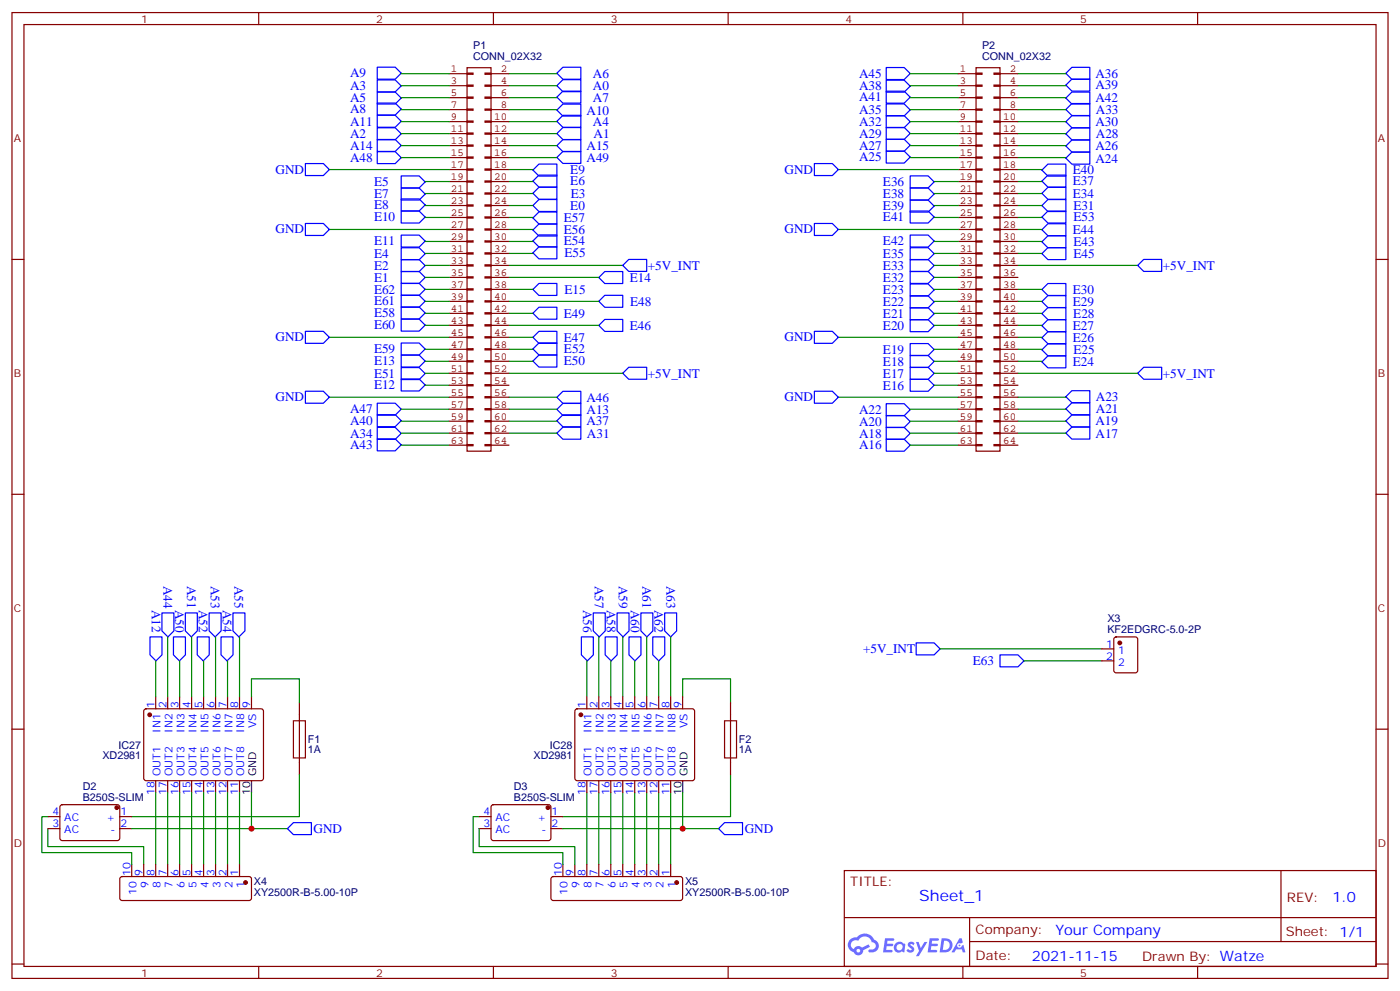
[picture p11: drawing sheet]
<svg xmlns="http://www.w3.org/2000/svg" width="412mm" height="292mm" viewBox="0 0 412 292" stroke-linecap="round" stroke-linejoin="round" font-family="sans-serif">
<g fill="none" stroke="#870000" stroke-width=".35">
<path d="M3.5 3.7h405.4v284.3h-405.4zM7.1 7.2h398.2v277.3h-398.2zM76.2 3.7v3.5M145.3 3.7v3.5M214.5 3.7v3.5M283.6 3.7v3.5M352.8 3.7v3.5M3.5 76.4h3.6M405.3 76.4h3.6M3.5 145.5h3.6M405.3 145.5h3.6M3.5 214.7h3.6"/>
<path d="M405.3 214.7h3.6M248.7 256.3h156.6v28.2h-156.6zM377.3 256.3v20.9M248.7 270.1h156.5M285.6 277.2h119.6M285.6 270.1v14.2M3.5 283.8h3.6M76.2 284.5v3.5M145.3 284.5v3.5M214.5 284.5v3.5M283.6 284.5v3.5M352.8 284.5v3.5"/>
<path d="M405.3 283.8h3.6"/>
</g>
<g fill="#5487ff">
<path d="M267.7 277.5a1.22 1.22 0 0 1 1.7 .2l-.4 .6a.47 .47 0 0 0-.3-.4 .47 .47 0 0 0-.5 .2l.1 .2a1.14 1.14 0 0 1 .8 1.8 1.14 1.14 0 0 1-1.9 0l-.2-.2 .5-.6 .7 .5a.29 .29 0 0 0 .3-.3 .29 .29 0 0 0-.2-.3 1.04 1.04 0 0 1-.6-1.7z"/>
<path d="M260.7 276.2h2.4l.3 .2-.2 .5-1.8 .1-.1 .8h1.5l.3 .4-.3 .4h-1.6l-.2 1.1h1.7l.2 .3-.2 .3-2.6 .1z"/>
<path d="M273.8 276.2h2.4l.3 .2-.1 .5-1.8 .1-.2 .8h1.6l.3 .4-.4 .4-1.6-.1-.1 1.1 1.7 .1 .2 .3-.2 .3-2.6 .1z"/>
<path d="M282.6 276.2h.7l.3 1.3-.6 .3a.69 .69 0 0 0-1 .3 .69 .69 0 0 0 .4 .9 .69 .69 0 0 0 .9-.6l.5-.2 .6 2.2h-.8l-.2-.9h-1.8l-.5 .9h-.8z"/>
<path d="M269.8 277.3h.8l.6 1.8 1.1-1.8h.9l-2.6 4.2h-.8l.9-1.5z"/>
<path d="M277.4 276.2l-.6 4.2h1.3a2.11 2.11 0 0 0 2.5-2.1 2.11 2.11 0 0 0-2.5-2.1zM278.1 277a1.39 1.39 0 0 1 1.7 1.4 1.39 1.39 0 0 1-1.8 1.2h-.3z"/>
<path d="M263.7 277.8a1.54 1.54 0 0 0-.1 2.2 1.54 1.54 0 0 0 2.2 .1l.6 .3 .3-2.3-.2-.3h-.4a1.49 1.49 0 0 0-2.4 0zM264 278.8a.94 .94 0 0 1 1.8 0 .94 .94 0 0 1-1.8 0z"/>
<path d="M250.4 276.6a2.18 2.18 0 0 0 1.1 3.7 1.44 1.44 0 0 0 1.6 .9 1.44 1.44 0 0 0 1.2-1.4l2-1.1-.5-.7-1.9 1a1.47 1.47 0 0 0-2.4 .4 1.39 1.39 0 0 1-.7-1.9 1.39 1.39 0 0 1 2-.5 2.12 2.12 0 0 1 2.2-1.3 2.12 2.12 0 0 1 1.9 1.7 1.14 1.14 0 0 1 1.1 1.4 1.14 1.14 0 0 1-1.7 .7 .43 .43 0 0 0-.5 .4 .43 .43 0 0 0 .4 .5 1.98 1.98 0 0 0 2.5-1.2 1.98 1.98 0 0 0-1.2-2.6 3.1 3.1 0 0 0-5.3-.6l-.9 .1zM252.3 279.9a.55 .55 0 0 1 1.1 0 .55 .55 0 0 1-1.1 0z"/>
<circle cx="282.6" cy="278.3" r=".26"/>
</g>
<g fill="none" stroke="#850000" stroke-width=".35">
<path d="M137.6 19.9h7v112.9h-7zM287.5 19.9h7.1v112.9h-7.1zM132.3 21.7h5.3M132.3 25.2h5.3M132.3 28.8h5.3M132.3 32.3h5.3M132.3 35.8h5.3M132.3 39.3h5.3M137.6 39.2h1.7v.3h-1.7zM137.6 35.6h1.7v.4h-1.7zM137.6 32.1h1.7v.4h-1.7zM137.6 28.6h1.7v.3h-1.7z"/>
<path d="M137.6 25h1.7v.4h-1.7zM137.6 21.5h1.7v.4h-1.7zM142.9 39.2h1.7v.3h-1.7zM142.9 35.6h1.7v.4h-1.7zM142.9 32.1h1.7v.4h-1.7zM142.9 28.6h1.7v.3h-1.7zM142.9 25h1.7v.4h-1.7zM142.9 21.5h1.7v.4h-1.7zM144.6 21.7h5.3M144.6 25.2h5.3M144.6 28.8h5.3M144.6 32.3h5.3"/>
<path d="M144.6 35.8h5.3M144.6 39.3h5.3M282.2 21.7h5.3M282.2 25.2h5.3M282.2 28.8h5.3M282.2 32.3h5.3M282.2 35.8h5.3M282.2 39.3h5.3M287.5 39.2h1.8v.3h-1.8zM287.5 35.6h1.8v.4h-1.8zM287.5 32.1h1.8v.4h-1.8zM287.5 28.6h1.8v.3h-1.8z"/>
<path d="M287.5 25h1.8v.4h-1.8zM287.5 21.5h1.8v.4h-1.8zM292.8 39.2h1.8v.3h-1.8zM292.8 35.6h1.8v.4h-1.8zM292.8 32.1h1.8v.4h-1.8zM292.8 28.6h1.8v.3h-1.8zM292.8 25h1.8v.4h-1.8zM292.8 21.5h1.8v.4h-1.8zM294.6 21.7h5.3M294.6 25.2h5.3M294.6 28.8h5.3M294.6 32.3h5.3"/>
<path d="M294.6 35.8h5.3M294.6 39.3h5.3M132.3 53.4h5.3M132.3 57h5.3M132.3 42.9h5.3M132.3 46.4h5.3M132.3 49.9h5.3M137.6 56.8h1.7v.4h-1.7zM137.6 53.3h1.7v.3h-1.7zM137.6 49.7h1.7v.4h-1.7zM137.6 46.2h1.7v.4h-1.7zM137.6 42.7h1.7v.3h-1.7z"/>
<path d="M142.9 56.8h1.7v.4h-1.7zM142.9 53.3h1.7v.3h-1.7zM142.9 49.7h1.7v.4h-1.7zM142.9 46.2h1.7v.4h-1.7zM142.9 42.7h1.7v.3h-1.7zM144.6 53.4h5.3M144.6 57h5.3M144.6 42.9h5.3M144.6 46.4h5.3M144.6 49.9h5.3M282.2 53.4h5.3M282.2 57h5.3"/>
<path d="M282.2 42.9h5.3M282.2 46.4h5.3M282.2 49.9h5.3M287.5 56.8h1.8v.4h-1.8zM287.5 53.3h1.8v.3h-1.8zM287.5 49.7h1.8v.4h-1.8zM287.5 46.2h1.8v.4h-1.8zM287.5 42.7h1.8v.3h-1.8zM292.8 56.8h1.8v.4h-1.8zM292.8 53.3h1.8v.3h-1.8zM292.8 49.7h1.8v.4h-1.8zM292.8 46.2h1.8v.4h-1.8z"/>
<path d="M292.8 42.7h1.8v.3h-1.8zM294.6 53.4h5.3M294.6 57h5.3M294.6 42.9h5.3M294.6 46.4h5.3M294.6 49.9h5.3M132.3 71.1h5.3M132.3 74.6h5.3M132.3 60.5h5.3M132.3 78.1h5.3M132.3 64h5.3M132.3 67.6h5.3"/>
<path d="M137.6 78h1.7v.3h-1.7zM137.6 74.4h1.7v.4h-1.7zM137.6 70.9h1.7v.4h-1.7zM137.6 67.4h1.7v.3h-1.7zM137.6 63.9h1.7v.3h-1.7zM137.6 60.3h1.7v.4h-1.7zM142.9 78h1.7v.3h-1.7zM142.9 74.4h1.7v.4h-1.7zM142.9 70.9h1.7v.4h-1.7zM142.9 67.4h1.7v.3h-1.7zM142.9 63.9h1.7v.3h-1.7zM142.9 60.3h1.7v.4h-1.7z"/>
<path d="M144.6 71.1h5.3M144.6 74.6h5.3M144.6 60.5h5.3M144.6 78.1h5.3M144.6 64h5.3M144.6 67.6h5.3M282.2 71.1h5.3M282.2 74.6h5.3M282.2 60.5h5.3M282.2 78.1h5.3M282.2 64h5.3M282.2 67.6h5.3"/>
<path d="M287.5 78h1.8v.3h-1.8zM287.5 74.4h1.8v.4h-1.8zM287.5 70.9h1.8v.4h-1.8zM287.5 67.4h1.8v.3h-1.8zM287.5 63.9h1.8v.3h-1.8zM287.5 60.3h1.8v.4h-1.8zM292.8 78h1.8v.3h-1.8zM292.8 74.4h1.8v.4h-1.8zM292.8 70.9h1.8v.4h-1.8zM292.8 67.4h1.8v.3h-1.8zM292.8 63.9h1.8v.3h-1.8zM292.8 60.3h1.8v.4h-1.8z"/>
<path d="M294.6 71.1h5.3M294.6 74.6h5.3M294.6 60.5h5.3M294.6 78.1h5.3M294.6 64h5.3M294.6 67.6h5.3M132.3 88.7h5.3M132.3 92.3h5.3M132.3 95.8h5.3M132.3 81.7h5.3M132.3 99.3h5.3M132.3 85.2h5.3"/>
<path d="M137.6 99.1h1.7v.4h-1.7zM137.6 95.6h1.7v.4h-1.7zM137.6 92.1h1.7v.3h-1.7zM137.6 88.5h1.7v.4h-1.7zM137.6 85h1.7v.4h-1.7zM137.6 81.5h1.7v.3h-1.7zM142.9 99.1h1.7v.4h-1.7zM142.9 95.6h1.7v.4h-1.7zM142.9 92.1h1.7v.3h-1.7zM142.9 88.5h1.7v.4h-1.7zM142.9 85h1.7v.4h-1.7zM142.9 81.5h1.7v.3h-1.7z"/>
<path d="M144.6 88.7h5.3M144.6 92.3h5.3M144.6 95.8h5.3M144.6 81.7h5.3M144.6 99.3h5.3M144.6 85.2h5.3M282.2 88.7h5.3M282.2 92.3h5.3M282.2 95.8h5.3M282.2 81.7h5.3M282.2 99.3h5.3M282.2 85.2h5.3"/>
<path d="M287.5 99.1h1.8v.4h-1.8zM287.5 95.6h1.8v.4h-1.8zM287.5 92.1h1.8v.3h-1.8zM287.5 88.5h1.8v.4h-1.8zM287.5 85h1.8v.4h-1.8zM287.5 81.5h1.8v.3h-1.8zM292.8 99.1h1.8v.4h-1.8zM292.8 95.6h1.8v.4h-1.8zM292.8 92.1h1.8v.3h-1.8zM292.8 88.5h1.8v.4h-1.8zM292.8 85h1.8v.4h-1.8zM292.8 81.5h1.8v.3h-1.8z"/>
<path d="M294.6 88.7h5.3M294.6 92.3h5.3M294.6 95.8h5.3M294.6 81.7h5.3M294.6 99.3h5.3M294.6 85.2h5.3M132.3 106.4h5.3M132.3 109.9h5.3M132.3 113.4h5.3M132.3 116.9h5.3M132.3 102.8h5.3M137.6 116.8h1.7v.3h-1.7z"/>
<path d="M137.6 113.2h1.7v.4h-1.7zM137.6 109.7h1.7v.4h-1.7zM137.6 106.2h1.7v.3h-1.7zM137.6 102.7h1.7v.3h-1.7zM142.9 116.8h1.7v.3h-1.7zM142.9 113.2h1.7v.4h-1.7zM142.9 109.7h1.7v.4h-1.7zM142.9 106.2h1.7v.3h-1.7zM142.9 102.7h1.7v.3h-1.7zM144.6 106.4h5.3M144.6 109.9h5.3M144.6 113.4h5.3"/>
<path d="M144.6 116.9h5.3M144.6 102.8h5.3M282.2 106.4h5.3M282.2 109.9h5.3M282.2 113.4h5.3M282.2 116.9h5.3M282.2 102.8h5.3M287.5 116.8h1.8v.3h-1.8zM287.5 113.2h1.8v.4h-1.8zM287.5 109.7h1.8v.4h-1.8zM287.5 106.2h1.8v.3h-1.8zM287.5 102.7h1.8v.3h-1.8z"/>
<path d="M292.8 116.8h1.8v.3h-1.8zM292.8 113.2h1.8v.4h-1.8zM292.8 109.7h1.8v.4h-1.8zM292.8 106.2h1.8v.3h-1.8zM292.8 102.7h1.8v.3h-1.8zM294.6 106.4h5.3M294.6 109.9h5.3M294.6 113.4h5.3M294.6 116.9h5.3M294.6 102.8h5.3M132.3 124h5.3M132.3 127.5h5.3"/>
<path d="M132.3 131.1h5.3M132.3 120.5h5.3M137.6 130.9h1.7v.3h-1.7zM137.6 127.4h1.7v.3h-1.7zM137.6 123.8h1.7v.4h-1.7zM137.6 120.3h1.7v.4h-1.7zM142.9 130.9h1.7v.3h-1.7zM142.9 127.4h1.7v.3h-1.7zM142.9 123.8h1.7v.4h-1.7zM142.9 120.3h1.7v.4h-1.7zM144.6 124h5.3M144.6 127.5h5.3"/>
<path d="M144.6 131.1h5.3M144.6 120.5h5.3M282.2 124h5.3M282.2 127.5h5.3M282.2 131.1h5.3M282.2 120.5h5.3M287.5 130.9h1.8v.3h-1.8zM287.5 127.4h1.8v.3h-1.8zM287.5 123.8h1.8v.4h-1.8zM287.5 120.3h1.8v.4h-1.8zM292.8 130.9h1.8v.3h-1.8zM292.8 127.4h1.8v.3h-1.8z"/>
<path d="M292.8 123.8h1.8v.4h-1.8zM292.8 120.3h1.8v.4h-1.8zM294.6 124h5.3M294.6 127.5h5.3M294.6 131.1h5.3M294.6 120.5h5.3"/>
</g>
<g fill="none" stroke="#00f" stroke-width=".35">
<path d="M111.1 19.8h5.3l1.8 1.7-1.8 1.8h-5.3zM165.8 19.8h5.3v3.5h-5.3l-1.8-1.7zM261.1 19.9h5.2l1.8 1.7-1.8 1.8h-5.2zM111.1 30.3h5.3l1.8 1.8-1.8 1.8h-5.3zM111.1 33.9h5.3l1.8 1.8-1.8 1.8h-5.3zM111.1 37.6h5.3l1.8 1.8-1.8 1.7h-5.3zM111.1 23.5h5.3l1.8 1.8-1.8 1.8h-5.3zM111.1 27.1h5.3l1.8 1.8-1.8 1.7h-5.3zM164 32.4l1.8-1.8h5.3v3.6h-5.3zM164 25.2l1.8-1.7h5.3v3.5h-5.3zM164 39.3l1.8-1.8h5.3v3.6h-5.3zM164 35.7l1.8-1.7h5.3v3.5h-5.3z"/>
<path d="M164 28.6l1.8-1.8h5.3v3.6h-5.3zM261.1 26.8h5.2l1.8 1.8-1.8 1.8h-5.2zM261.1 34.1h5.2l1.8 1.7-1.8 1.8h-5.2zM261.1 30.6h5.2l1.8 1.8-1.8 1.7h-5.2zM261.1 23.6h5.2l1.8 1.8-1.8 1.7h-5.2zM261.1 37.5h5.2l1.8 1.8-1.8 1.7h-5.2zM314 28.9l1.7-1.8h5.3v3.5h-5.3zM314 32.2l1.7-1.7h5.3v3.5h-5.3zM314 21.6l1.7-1.8h5.3v3.6h-5.3zM314 25.1l1.7-1.8h5.3v3.5h-5.3zM314 39.4l1.7-1.8h5.3v3.6h-5.3zM314 35.8l1.7-1.7h5.3v3.5h-5.3z"/>
<path d="M90 48.2h5.2l1.8 1.7-1.8 1.8h-5.2zM111.1 44.6h5.3l1.8 1.8-1.8 1.8h-5.3zM111.1 41.1h5.3l1.8 1.7-1.8 1.8h-5.3zM118.2 58.6h5.3l1.7 1.7-1.7 1.8h-5.3zM118.2 55.4h5.3l1.7 1.7-1.7 1.8h-5.3zM118.2 51.8h5.3l1.7 1.8-1.7 1.7h-5.3zM157 50.1l1.7-1.8h5.3v3.5h-5.3zM157 53.3l1.7-1.8h5.3v3.6h-5.3zM157 56.9l1.7-1.8h5.3v3.6h-5.3zM164 46.4l1.8-1.8h5.3v3.5h-5.3zM164 42.9l1.8-1.8h5.3v3.5h-5.3zM239.9 48.2h5.3l1.7 1.7-1.7 1.8h-5.3z"/>
<path d="M261.1 44.5h5.2l1.8 1.7-1.8 1.8h-5.2zM261.1 41h5.2l1.8 1.8-1.8 1.7h-5.2zM268.1 58.9h5.3l1.8 1.8-1.8 1.7h-5.3zM268.1 55.4h5.3l1.8 1.7-1.8 1.8h-5.3zM268.1 51.8h5.3l1.8 1.7-1.8 1.8h-5.3zM306.9 50.1l1.8-1.8h5.3v3.5h-5.3zM306.9 53.3l1.8-1.7h5.3v3.5h-5.3zM306.9 56.9l1.8-1.7h5.3v3.5h-5.3zM314 46.6l1.7-1.8h5.3v3.5h-5.3zM314 43l1.7-1.8h5.3v3.5h-5.3zM90 65.8h5.2l1.8 1.8-1.8 1.7h-5.2zM118.2 62.1h5.3l1.7 1.8-1.7 1.8h-5.3z"/>
<path d="M118.2 69.2h5.3l1.7 1.8-1.7 1.7h-5.3zM118.2 72.9h5.3l1.7 1.8-1.7 1.8h-5.3zM118.2 76.4h5.3l1.7 1.8-1.7 1.8h-5.3zM118.2 79.9h5.3l1.7 1.8-1.7 1.8h-5.3zM157 60.5l1.7-1.8h5.3v3.6h-5.3zM157 67.7l1.7-1.8h5.3v3.6h-5.3zM157 74.4l1.7-1.7h5.3v3.5h-5.3zM157 70.9l1.7-1.7h5.3v3.5h-5.3zM158.7 62.4h5.3v3.5h-5.3l-1.7-1.7zM183.4 78.1l1.8-1.7h5.3v3.5h-5.3zM239.9 65.8h5.3l1.7 1.8-1.7 1.7h-5.3zM268.1 69.2h5.3l1.8 1.8-1.8 1.7h-5.3z"/>
<path d="M268.1 62.1h5.3l1.8 1.8-1.8 1.8h-5.3zM268.1 72.9h5.3l1.8 1.8-1.8 1.8h-5.3zM268.1 76.4h5.3l1.8 1.8-1.8 1.7h-5.3zM268.1 79.9h5.3l1.8 1.8-1.8 1.7h-5.3zM306.9 60.5l1.8-1.8h5.3v3.6h-5.3zM306.9 74.7l1.8-1.8h5.3v3.5h-5.3zM306.9 67.6l1.8-1.7h5.3v3.5h-5.3zM306.9 71.2l1.8-1.8h5.3v3.5h-5.3zM306.9 63.9l1.8-1.8h5.3v3.6h-5.3zM335.1 78.1l1.8-1.7h5.3v3.5h-5.3zM90 97.5h5.2l1.8 1.8-1.8 1.8h-5.2zM118.2 83.4h5.3l1.7 1.8-1.7 1.7h-5.3z"/>
<path d="M118.2 86.9h5.3l1.7 1.8-1.7 1.7h-5.3zM118.2 93.9h5.3l1.7 1.8-1.7 1.8h-5.3zM118.2 90.4h5.3l1.7 1.7-1.7 1.8h-5.3zM157 85.2l1.7-1.8h5.3v3.6h-5.3zM157 99.3l1.7-1.7h5.3v3.5h-5.3zM157 92.2l1.7-1.8h5.3v3.6h-5.3zM176.4 81.7l1.8-1.8h5.2v3.6h-5.2zM176.4 95.8l1.8-1.8h5.2v3.6h-5.2zM176.4 88.7l1.8-1.8h5.2v3.6h-5.2zM239.9 97.5h5.3l1.7 1.8-1.7 1.8h-5.3zM268.1 83.6h5.3l1.8 1.8-1.8 1.7h-5.3zM268.1 87.1h5.3l1.8 1.8-1.8 1.7h-5.3z"/>
<path d="M268.1 90.6h5.3l1.8 1.8-1.8 1.7h-5.3zM268.1 94.1h5.3l1.8 1.8-1.8 1.7h-5.3zM306.9 85.2l1.8-1.7h5.3v3.5h-5.3zM306.9 88.8l1.8-1.8h5.3v3.5h-5.3zM306.9 92.3l1.8-1.7h5.3v3.5h-5.3zM306.9 95.9l1.8-1.8h5.3v3.5h-5.3zM306.9 99.4l1.8-1.7h5.3v3.5h-5.3zM90 115.2h5.2l1.8 1.7-1.8 1.8h-5.2zM111.1 118.7h5.3l1.8 1.8-1.8 1.7h-5.3zM118.2 111.6h5.3l1.7 1.7-1.7 1.8h-5.3zM118.2 104.5h5.3l1.7 1.8-1.7 1.8h-5.3zM118.2 101h5.3l1.7 1.7-1.7 1.8h-5.3z"/>
<path d="M118.2 108.2h5.3l1.7 1.8-1.7 1.7h-5.3zM157 102.7l1.7-1.7h5.3v3.5h-5.3zM157 106.3l1.7-1.8h5.3v3.6h-5.3zM165.8 115.2h5.3v3.5h-5.3l-1.8-1.7zM183.4 109.9l1.8-1.8h5.3v3.6h-5.3zM239.9 115.2h5.3l1.7 1.7-1.7 1.8h-5.3zM261.1 118.9h5.2l1.8 1.7-1.8 1.8h-5.2zM268.1 101.1h5.3l1.8 1.8-1.8 1.8h-5.3zM268.1 104.6h5.3l1.8 1.8-1.8 1.8h-5.3zM268.1 108.2h5.3l1.8 1.7-1.8 1.8h-5.3zM268.1 111.7h5.3l1.8 1.7-1.8 1.8h-5.3zM306.9 103l1.8-1.8h5.3v3.5h-5.3z"/>
<path d="M306.9 106.5l1.8-1.7h5.3v3.5h-5.3zM314 116.8l1.7-1.8h5.3v3.5h-5.3zM335.1 109.9l1.8-1.8h5.3v3.6h-5.3zM111.1 122.1h5.3l1.8 1.7-1.8 1.8h-5.3zM111.1 129.2h5.3l1.8 1.8-1.8 1.7h-5.3zM111.1 125.8h5.3l1.8 1.8-1.8 1.7h-5.3zM164 123.9l1.8-1.8h5.3v3.5h-5.3zM164 127.5l1.8-1.7h5.3v3.5h-5.3zM164 120.5l1.8-1.7h5.3v3.5h-5.3zM261.1 122.3h5.2l1.8 1.8-1.8 1.8h-5.2zM261.1 125.8h5.2l1.8 1.8-1.8 1.7h-5.2zM261.1 129.3h5.2l1.8 1.8-1.8 1.7h-5.2z"/>
<path d="M314 120.4l1.7-1.8h5.3v3.5h-5.3zM314 123.9l1.7-1.7h5.3v3.5h-5.3zM314 127.5l1.7-1.8h5.3v3.6h-5.3zM44.2 187.5h3.5v5.3l-1.8 1.8-1.7-1.8zM47.7 180.4h3.5v5.3l-1.7 1.8-1.8-1.8zM51.1 187.5h3.5v5.3l-1.7 1.8-1.8-1.8zM54.6 180.4h3.5v5.3l-1.7 1.8-1.8-1.8zM58.1 187.5h3.5v5.3l-1.7 1.8-1.8-1.8zM61.6 180.4h3.5v5.3l-1.7 1.8-1.8-1.8zM65.1 187.5h3.5v5.3l-1.7 1.8-1.8-1.8zM68.6 180.4h3.5v5.3l-1.7 1.8-1.8-1.8zM171.3 187.5h3.5v5.3l-1.8 1.8-1.7-1.8z"/>
<path d="M174.8 180.4h3.5v5.3l-1.8 1.8-1.7-1.8zM178.3 187.5h3.5v5.3l-1.8 1.8-1.7-1.8zM181.8 180.4h3.5v5.3l-1.8 1.8-1.7-1.8zM185.3 187.5h3.5v5.3l-1.8 1.8-1.7-1.8zM188.8 180.4h3.5v5.3l-1.8 1.8-1.7-1.8zM192.3 187.5h3.5v5.3l-1.8 1.8-1.7-1.8zM195.8 180.4h3.5v5.3l-1.7 1.8-1.8-1.8zM269.9 189.3h5.3l1.7 1.7-1.7 1.8h-5.3zM294.6 192.8h5.3l1.7 1.8-1.7 1.7h-5.3zM84.7 243.9l1.7-1.7h5.3v3.5h-5.3zM211.7 243.9l1.7-1.7h5.3v3.5h-5.3z"/>
</g>
<g fill="none" stroke="#008700" stroke-width=".35">
<path d="M118.2 25.2h14.1M118.2 39.3h14.1M118.2 35.8h14.1M118.2 28.8h14.1M118.2 21.7h14.1M118.2 32.3h14.1M149.9 25.2h14.1M149.9 39.3h14.1M149.9 35.8h14.1M149.9 28.8h14.1M149.9 21.7h14.1M149.9 32.3h14.1"/>
<path d="M268.1 25.2h14.1M268.1 39.3h14.1M268.1 35.8h14.1M268.1 28.8h14.1M268.1 21.7h14.1M268.1 32.3h14.1M299.9 25.2h14.1M299.9 39.3h14.1M299.9 35.8h14.1M299.9 28.8h14.1M299.9 21.7h14.1M299.9 32.3h14.1"/>
<path d="M97 49.9h35.3M118.2 42.9h14.1M118.2 46.4h14.1M125.2 53.4h7.1M125.2 57h7.1M149.9 49.9h7.1M149.9 42.9h14.1M149.9 46.4h14.1M149.9 53.4h7.1M149.9 57h7.1M246.9 49.9h35.3M268.1 42.9h14.1"/>
<path d="M268.1 46.4h14.1M275.2 53.4h7M275.2 57h7M299.9 49.9h7M299.9 42.9h14.1M299.9 46.4h14.1M299.9 53.4h7M299.9 57h7M97 67.6h35.3M125.2 78.1h7.1M125.2 60.5h7.1M125.2 64h7.1"/>
<path d="M125.2 71.1h7.1M125.2 74.6h7.1M149.9 78.1h33.5M149.9 67.6h7.1M149.9 60.5h7.1M149.9 64h7.1M149.9 71.1h7.1M149.9 74.6h7.1M246.9 67.6h35.3M275.2 78.1h7M275.2 60.5h7M275.2 64h7"/>
<path d="M275.2 71.1h7M275.2 74.6h7M299.9 78.1h35.2M299.9 67.6h7M299.9 60.5h7M299.9 64h7M299.9 71.1h7M299.9 74.6h7M97 99.3h35.3M125.2 81.7h7.1M125.2 85.2h7.1M125.2 88.7h7.1"/>
<path d="M125.2 92.3h7.1M125.2 95.8h7.1M149.9 99.3h7.1M149.9 81.7h26.5M149.9 85.2h7.1M149.9 88.7h26.5M149.9 92.3h7.1M149.9 95.8h26.5M246.9 99.3h35.3M275.2 81.7h7M275.2 85.2h7M275.2 88.7h7"/>
<path d="M275.2 92.3h7M275.2 95.8h7M299.9 99.3h7M299.9 85.2h7M299.9 88.7h7M299.9 92.3h7M299.9 95.8h7M97 116.9h35.3M125.2 109.9h7.1M125.2 106.4h7.1M125.2 113.4h7.1M125.2 102.8h7.1"/>
<path d="M149.9 116.9h14.1M149.9 109.9h33.5M149.9 106.4h7.1M149.9 102.8h7.1M246.9 116.9h35.3M275.2 109.9h7M275.2 106.4h7M275.2 113.4h7M275.2 102.8h7M299.9 116.9h14.1M299.9 109.9h35.2M299.9 106.4h7"/>
<path d="M299.9 102.8h7M118.2 120.5h14.1M118.2 131.1h14.1M118.2 127.5h14.1M118.2 124h14.1M149.9 120.5h14.1M149.9 127.5h14.1M149.9 124h14.1M268.1 120.5h14.1M268.1 131.1h14.1M268.1 127.5h14.1M268.1 124h14.1"/>
<path d="M299.9 120.5h14.1M299.9 127.5h14.1M299.9 124h14.1M45.9 194.6v10.5M49.4 187.5v17.6M52.9 194.6v10.5M56.4 187.5v17.6M60 194.6v10.5M63.5 187.5v17.6M67 194.6v10.5M70.6 187.5v17.6M172.9 194.6v10.5"/>
<path d="M176.4 187.5v17.6M179.9 194.6v10.5M183.4 187.5v17.6M187 194.6v10.5M190.5 187.5v17.6M194 194.6v10.5M197.6 187.5v17.6M276.9 191h47.7M301.6 194.6h23M74.1 205.1v-5.3h14.1v7.1M201.1 205.1v-5.3h14.1v7.1M45.9 233.4v21.1"/>
<path d="M49.4 233.4v21.1M52.9 233.4v21.1M56.4 233.4v21.1M60 233.4v21.1M63.5 233.4v21.1M67 233.4v21.1M70.6 233.4v21.1M74.1 233.4v10.5h10.6M88.2 228.1v12.3h-49.4M172.9 233.4v21.1M176.4 233.4v21.1M179.9 233.4v21.1"/>
<path d="M183.4 233.4v21.1M187 233.4v21.1M190.5 233.4v21.1M194 233.4v21.1M197.6 233.4v21.1M201.1 233.4v10.5h10.6M215.2 228.1v12.3h-49.4M14.1 243.9v5.3h28.2v5.3M14.1 240.4h-1.8v10.6h26.5v3.5M38.8 243.9h35.3M141.1 240.4h-1.8v10.6h26.5v3.5M141.1 243.9v5.3h28.2v5.3"/>
<path d="M165.8 243.9h35.3"/>
</g>
<g fill="none" stroke="#870000" stroke-width=".35">
<path d="M324.6 191h3.5M324.6 194.6h3.5M328.3 187.7l.5-.2h5.6l.7 .4v9.5l-.4 .6-5.9 .1-.7-.5v-9.4zM42.6 208.9l.4-.2h34.2l.4 .7-.1 20-.6 .4h-34.1l-.5-.7v-19.7zM45.9 205.1v3.6M49.4 205.1v3.6M52.9 205.1v3.6M56.4 205.1v3.6M60 205.1v3.6M63.5 205.1v3.6M67 205.1v3.6M70.6 205.1v3.6"/>
<path d="M74.1 205.1v3.6M86.4 212.2h3.6v10.9h-3.6zM88.2 206.9v21.2M169.6 208.9l.4-.2h34.2l.4 .7-.1 20-.6 .4h-34.1l-.5-.7v-19.7zM172.9 205.1v3.6M176.4 205.1v3.6M179.9 205.1v3.6M183.4 205.1v3.6M187 205.1v3.6M190.5 205.1v3.6M194 205.1v3.6M197.6 205.1v3.6"/>
<path d="M201.1 205.1v3.6M213.4 212.2h3.6v10.9h-3.6zM215.2 206.9v21.2M17.9 237.1l.4-.2h16.5l.5 .7-.1 9.4-.6 .5-16.5-.1-.5-.6v-9.2zM45.9 229.8v3.6M49.4 229.8v3.6M52.9 229.8v3.6M56.4 229.8v3.6M60 229.8v3.6M63.5 229.8v3.6M67 229.8v3.6M70.6 229.8v3.6"/>
<path d="M144.9 237.1l.4-.2h16.5l.5 .7-.1 9.4-.6 .5-16.5-.1-.5-.6v-9.2zM172.9 229.8v3.6M176.4 229.8v3.6M179.9 229.8v3.6M183.4 229.8v3.6M187 229.8v3.6M190.5 229.8v3.6M194 229.8v3.6M197.6 229.8v3.6M14.1 240.4h3.5M14.1 243.9h3.5M35.3 240.4h3.5"/>
<path d="M35.3 243.9h3.5M35.5 258.3l.5-.2h37.4l.5 .2 .2 .5v5.6l-.3 .5-.4 .2h-37.4l-.5-.2-.2-.5v-5.6zM38.8 254.5v3.6M42.3 254.5v3.6M45.9 254.5v3.6M49.4 254.5v3.6M52.9 254.5v3.6M56.4 254.5v3.6M60 254.5v3.6M63.5 254.5v3.6M67 254.5v3.6M70.6 254.5v3.6"/>
<path d="M141.1 240.4h3.5M141.1 243.9h3.5M162.3 240.4h3.5M162.3 243.9h3.5M162.5 258.3l.5-.2h37.4l.5 .2 .2 .5v5.6l-.3 .5-.4 .2h-37.4l-.5-.2-.2-.5v-5.6zM165.8 254.5v3.6M169.3 254.5v3.6M172.9 254.5v3.6M176.4 254.5v3.6M179.9 254.5v3.6M183.4 254.5v3.6M187 254.5v3.6"/>
<path d="M190.5 254.5v3.6M194 254.5v3.6M197.6 254.5v3.6"/>
</g>
<path d="M74.1 229.8v3.6M201.1 229.8v3.6" fill="none" stroke="#000" stroke-width=".35"/>
<g fill="#870000" stroke="#870000" stroke-width=".35">
<circle cx="44.1" cy="210.4" r=".53"/>
<circle cx="171.1" cy="210.4" r=".53"/>
<circle cx="329.8" cy="189.3" r=".53"/>
<circle cx="72.3" cy="259.8" r=".53"/>
<circle cx="199.3" cy="259.8" r=".53"/>
<circle cx="34.4" cy="237.8" r=".53"/>
<circle cx="161.4" cy="237.8" r=".53"/>
</g>
<g fill="#c00">
<circle cx="74.1" cy="243.9" r=".88"/>
<circle cx="201.1" cy="243.9" r=".88"/>
</g>
<text font-size="4.6" fill="#00f" x="270.8" y="265.3">Sheet_1</text>
<g font-size="4.2" fill="#00f">
<text x="392.5" y="265.6">1.0</text>
<text x="310.9" y="275.1">Your Company</text>
<text x="304" y="282.9">2021-11-15</text>
</g>
<g font-size="3.9" fill="#00f">
<text x="103.1" y="22.8">A9</text>
<text x="174.6" y="22.9">A6</text>
<text x="253.1" y="22.9">A45</text>
<text x="322.7" y="22.9">A36</text>
<text x="103.1" y="26.6">A3</text>
<text x="174.6" y="26.4">A0</text>
<text x="174.6" y="29.9">A7</text>
<text x="253" y="29.9">A41</text>
<text x="253" y="26.6">A38</text>
<text x="322.7" y="26.3">A39</text>
<text x="103.1" y="33.4">A8</text>
<text x="103.1" y="30.1">A5</text>
<text x="172.8" y="33.8">A10</text>
<text x="253" y="33.6">A35</text>
<text x="322.7" y="30.1">A42</text>
<text x="322.8" y="33.5">A33</text>
<text x="103.1" y="40.6">A2</text>
<text x="103.1" y="37">A11</text>
<text x="174.6" y="37.1">A4</text>
<text x="174.9" y="40.5">A1</text>
<text x="253" y="37.1">A32</text>
<text x="253" y="40.5">A29</text>
<text x="322.7" y="37.1">A30</text>
<text x="322.8" y="40.7">A28</text>
<text x="103.1" y="47.7">A48</text>
<text x="103.1" y="44.1">A14</text>
<text x="172.8" y="47.6">A49</text>
<text x="172.8" y="44.2">A15</text>
<text x="253" y="44">A27</text>
<text x="253" y="47.5">A25</text>
<text x="322.7" y="47.9">A24</text>
<text x="322.7" y="44.2">A26</text>
<text x="81.2" y="51.1">GND</text>
<text x="168" y="51.3">E9</text>
<text x="231.1" y="51.1">GND</text>
<text x="316" y="51.3">E40</text>
<text x="110.2" y="58.4">E7</text>
<text x="110.2" y="54.8">E5</text>
<text x="168" y="54.6">E6</text>
<text x="168.1" y="58.2">E3</text>
<text x="260.1" y="54.8">E36</text>
<text x="260.1" y="58.4">E38</text>
<text x="316" y="54.6">E37</text>
<text x="316" y="58.2">E34</text>
<text x="110.2" y="61.6">E8</text>
<text x="110.2" y="65.2">E10</text>
<text x="166.1" y="65.4">E57</text>
<text x="168" y="61.7">E0</text>
<text x="260.1" y="65.1">E41</text>
<text x="260.1" y="61.9">E39</text>
<text x="316.2" y="61.8">E31</text>
<text x="316.2" y="65.2">E53</text>
<text x="81.2" y="68.7">GND</text>
<text x="166.1" y="69">E56</text>
<text x="231.1" y="68.7">GND</text>
<text x="316" y="68.9">E44</text>
<text x="110.2" y="72.2">E11</text>
<text x="110.2" y="76">E4</text>
<text x="166.1" y="72.2">E54</text>
<text x="166.2" y="75.7">E55</text>
<text x="260.1" y="72.2">E42</text>
<text x="260.1" y="75.9">E35</text>
<text x="316.2" y="75.9">E45</text>
<text x="316.2" y="72.4">E43</text>
<text x="110.2" y="79.4">E2</text>
<text x="110.2" y="82.9">E1</text>
<text x="185.5" y="83">E14</text>
<text x="190.8" y="79.5">+5V_INT</text>
<text x="260.1" y="79.4">E33</text>
<text x="260.1" y="82.9">E32</text>
<text x="342.5" y="79.5">+5V_INT</text>
<text x="110.2" y="89.9">E61</text>
<text x="110.2" y="86.4">E62</text>
<text x="166.3" y="86.5">E15</text>
<text x="185.7" y="90">E48</text>
<text x="260.1" y="86.6">E23</text>
<text x="316" y="86.5">E30</text>
<text x="110.2" y="93.4">E58</text>
<text x="166.1" y="93.5">E49</text>
<text x="260.1" y="90.1">E22</text>
<text x="260.1" y="93.6">E21</text>
<text x="316" y="90">E29</text>
<text x="316.2" y="93.6">E28</text>
<text x="81.2" y="100.5">GND</text>
<text x="110.2" y="97">E60</text>
<text x="166.1" y="100.6">E47</text>
<text x="185.5" y="97.1">E46</text>
<text x="231.1" y="100.5">GND</text>
<text x="260.1" y="97.1">E20</text>
<text x="316" y="97.1">E27</text>
<text x="316" y="100.7">E26</text>
<text x="110.2" y="104">E59</text>
<text x="110.2" y="107.6">E13</text>
<text x="166.1" y="107.6">E50</text>
<text x="166.1" y="104">E52</text>
<text x="260.1" y="104.2">E19</text>
<text x="260.1" y="107.7">E18</text>
<text x="316" y="107.8">E24</text>
<text x="316.2" y="104.2">E25</text>
<text x="110.2" y="111.2">E51</text>
<text x="190.8" y="111.2">+5V_INT</text>
<text x="260.1" y="111.2">E17</text>
<text x="342.5" y="111.2">+5V_INT</text>
<text x="81.2" y="118.1">GND</text>
<text x="110.2" y="114.6">E12</text>
<text x="172.8" y="118.2">A46</text>
<text x="231.1" y="118.1">GND</text>
<text x="260.1" y="114.7">E16</text>
<text x="322.8" y="118">A23</text>
<text x="103.1" y="121.7">A47</text>
<text x="103.1" y="125.1">A40</text>
<text x="172.8" y="125.1">A37</text>
<text x="172.8" y="121.9">A13</text>
<text x="253" y="121.9">A22</text>
<text x="253" y="125.4">A20</text>
<text x="322.7" y="125.2">A19</text>
<text x="322.8" y="121.6">A21</text>
<text x="103.1" y="128.8">A34</text>
<text x="172.9" y="128.8">A31</text>
<text x="253" y="128.8">A18</text>
<text x="322.7" y="128.9">A17</text>
<text x="103.1" y="132.2">A43</text>
<text x="253" y="132.3">A16</text>
<text x="48.2" y="172.4" transform="rotate(90 48.2 172.4)">A44</text>
<text x="55.1" y="172.4" transform="rotate(90 55.1 172.4)">A51</text>
<text x="62.1" y="172.4" transform="rotate(90 62.1 172.4)">A53</text>
<text x="69.1" y="172.4" transform="rotate(90 69.1 172.4)">A55</text>
<text x="175.3" y="172.4" transform="rotate(90 175.3 172.4)">A57</text>
<text x="182.3" y="172.4" transform="rotate(90 182.3 172.4)">A59</text>
<text x="189.3" y="172.4" transform="rotate(90 189.3 172.4)">A61</text>
<text x="196.3" y="172.4" transform="rotate(90 196.3 172.4)">A63</text>
<text x="44.7" y="179.5" transform="rotate(90 44.7 179.5)">A12</text>
<text x="51.6" y="179.5" transform="rotate(90 51.6 179.5)">A50</text>
<text x="58.6" y="179.5" transform="rotate(90 58.6 179.5)">A52</text>
<text x="65.6" y="179.5" transform="rotate(90 65.6 179.5)">A54</text>
<text x="171.8" y="179.5" transform="rotate(90 171.8 179.5)">A56</text>
<text x="178.8" y="179.5" transform="rotate(90 178.8 179.5)">A58</text>
<text x="185.8" y="179.5" transform="rotate(90 185.8 179.5)">A60</text>
<text x="192.8" y="179.5" transform="rotate(90 192.8 179.5)">A62</text>
<text x="254.2" y="192.4">+5V_INT</text>
<text x="286.6" y="195.8">E63</text>
<text x="92.4" y="245.2">GND</text>
<text x="219.4" y="245.2">GND</text>
</g>
<g font-size="3.9" fill="#800">
<text x="250.5" y="260.9">TITLE:</text>
<text x="379.1" y="265.6">REV:</text>
<text x="287.4" y="275.1">Company:</text>
<text x="378.7" y="275.7">Sheet: 1/1</text>
<text x="287.4" y="282.8">Date:</text>
<text x="336.4" y="282.8">Drawn By: Watze</text>
</g>
<g font-size="3.2" fill="#800">
<text x="41.6" y="6.7">1</text>
<text x="110.8" y="6.7">2</text>
<text x="179.9" y="6.7">3</text>
<text x="249.1" y="6.7">4</text>
<text x="318.2" y="6.7">5</text>
<text x="4.1" y="41.8">A</text>
<text x="405.9" y="41.8">A</text>
<text x="4.1" y="110.9">B</text>
<text x="405.9" y="110.9">B</text>
<text x="4.1" y="180.1">C</text>
<text x="405.9" y="180.1">C</text>
<text x="4.1" y="249.2">D</text>
<text x="405.9" y="249.2">D</text>
<text x="41.6" y="287.5">1</text>
<text x="110.8" y="287.5">2</text>
<text x="179.9" y="287.5">3</text>
<text x="249.1" y="287.5">4</text>
<text x="318.2" y="287.5">5</text>
</g>
<g font-size="3.2" fill="#000080">
<text x="139.4" y="17.8">CONN_02X32</text>
<text x="139.4" y="14.5">P1</text>
<text x="289.3" y="17.8">CONN_02X32</text>
<text x="289.3" y="14.5">P2</text>
<text x="326.2" y="183.2">X3</text>
<text x="326.2" y="186.3">KF2EDGRC-5.0-2P</text>
<text x="34.9" y="220.4">IC27</text>
<text x="90.7" y="221.8">1A</text>
<text x="90.7" y="218.6">F1</text>
<text x="161.9" y="220.4">IC28</text>
<text x="217.7" y="221.8">1A</text>
<text x="217.7" y="218.6">F2</text>
<text x="30.2" y="223.6">XD2981</text>
<text x="157.2" y="223.6">XD2981</text>
<text x="24.4" y="232.7">D2</text>
<text x="151.4" y="232.7">D3</text>
<text x="24.4" y="235.8">B250S-SLIM</text>
<text x="151.4" y="235.8">B250S-SLIM</text>
<text x="74.8" y="263.8">XY2500R-B-5.00-10P</text>
<text x="74.8" y="260.6">X4</text>
<text x="201.8" y="263.8">XY2500R-B-5.00-10P</text>
<text x="201.8" y="260.6">X5</text>
</g>
<g font-size="3.2" fill="#840000">
<text x="132.8" y="21.3">1</text>
<text x="147.5" y="21.3">2</text>
<text x="282.8" y="21.3">1</text>
<text x="297.4" y="21.3">2</text>
<text x="132.8" y="24.9">3</text>
<text x="132.8" y="28.4">5</text>
<text x="147.5" y="24.9">4</text>
<text x="147.5" y="28.4">6</text>
<text x="282.8" y="24.9">3</text>
<text x="282.8" y="28.4">5</text>
<text x="297.4" y="24.9">4</text>
<text x="297.4" y="28.4">6</text>
<text x="132.8" y="31.9">7</text>
<text x="132.8" y="35.5">9</text>
<text x="145.6" y="35.5">10</text>
<text x="147.5" y="31.9">8</text>
<text x="282.8" y="31.9">7</text>
<text x="282.8" y="35.5">9</text>
<text x="295.5" y="35.5">10</text>
<text x="297.4" y="31.9">8</text>
<text x="132.8" y="39">11</text>
<text x="145.6" y="39">12</text>
<text x="282.8" y="39">11</text>
<text x="295.5" y="39">12</text>
<text x="132.8" y="42.5">13</text>
<text x="132.8" y="46">15</text>
<text x="145.6" y="42.5">14</text>
<text x="145.6" y="46">16</text>
<text x="282.8" y="42.5">13</text>
<text x="282.8" y="46">15</text>
<text x="295.5" y="42.5">14</text>
<text x="295.5" y="46">16</text>
<text x="132.8" y="49.6">17</text>
<text x="132.8" y="53.1">19</text>
<text x="145.6" y="53.1">20</text>
<text x="145.6" y="49.6">18</text>
<text x="282.8" y="49.6">17</text>
<text x="282.8" y="53.1">19</text>
<text x="295.5" y="53.1">20</text>
<text x="295.5" y="49.6">18</text>
<text x="132.8" y="56.6">21</text>
<text x="145.6" y="56.6">22</text>
<text x="282.8" y="56.6">21</text>
<text x="295.5" y="56.6">22</text>
<text x="132.8" y="60.1">23</text>
<text x="132.8" y="63.7">25</text>
<text x="145.6" y="60.1">24</text>
<text x="145.6" y="63.7">26</text>
<text x="282.8" y="60.1">23</text>
<text x="282.8" y="63.7">25</text>
<text x="295.5" y="60.1">24</text>
<text x="295.5" y="63.7">26</text>
<text x="132.8" y="67.2">27</text>
<text x="132.8" y="70.7">29</text>
<text x="145.6" y="70.7">30</text>
<text x="145.6" y="67.2">28</text>
<text x="282.8" y="67.2">27</text>
<text x="282.8" y="70.7">29</text>
<text x="295.5" y="70.7">30</text>
<text x="295.5" y="67.2">28</text>
<text x="132.8" y="74.3">31</text>
<text x="132.8" y="77.8">33</text>
<text x="145.6" y="74.3">32</text>
<text x="145.6" y="77.8">34</text>
<text x="282.8" y="74.3">31</text>
<text x="282.8" y="77.8">33</text>
<text x="295.5" y="74.3">32</text>
<text x="295.5" y="77.8">34</text>
<text x="132.8" y="81.3">35</text>
<text x="145.6" y="81.3">36</text>
<text x="282.8" y="81.3">35</text>
<text x="295.5" y="81.3">36</text>
<text x="132.8" y="84.8">37</text>
<text x="132.8" y="88.4">39</text>
<text x="145.6" y="88.4">40</text>
<text x="145.6" y="84.8">38</text>
<text x="282.8" y="84.8">37</text>
<text x="282.8" y="88.4">39</text>
<text x="295.5" y="88.4">40</text>
<text x="295.5" y="84.8">38</text>
<text x="132.8" y="91.9">41</text>
<text x="132.8" y="95.4">43</text>
<text x="145.6" y="91.9">42</text>
<text x="145.6" y="95.4">44</text>
<text x="282.8" y="91.9">41</text>
<text x="282.8" y="95.4">43</text>
<text x="295.5" y="91.9">42</text>
<text x="295.5" y="95.4">44</text>
<text x="132.8" y="99">45</text>
<text x="145.6" y="99">46</text>
<text x="282.8" y="99">45</text>
<text x="295.5" y="99">46</text>
<text x="132.8" y="102.5">47</text>
<text x="132.8" y="106">49</text>
<text x="145.6" y="106">50</text>
<text x="145.6" y="102.5">48</text>
<text x="282.8" y="102.5">47</text>
<text x="282.8" y="106">49</text>
<text x="295.5" y="106">50</text>
<text x="295.5" y="102.5">48</text>
<text x="132.8" y="109.5">51</text>
<text x="132.8" y="113.1">53</text>
<text x="145.6" y="109.5">52</text>
<text x="145.6" y="113.1">54</text>
<text x="282.8" y="109.5">51</text>
<text x="282.8" y="113.1">53</text>
<text x="295.5" y="109.5">52</text>
<text x="295.5" y="113.1">54</text>
<text x="132.8" y="116.6">55</text>
<text x="145.6" y="116.6">56</text>
<text x="282.8" y="116.6">55</text>
<text x="295.5" y="116.6">56</text>
<text x="132.8" y="120.1">57</text>
<text x="132.8" y="123.6">59</text>
<text x="145.6" y="123.6">60</text>
<text x="145.6" y="120.1">58</text>
<text x="282.8" y="120.1">57</text>
<text x="282.8" y="123.6">59</text>
<text x="295.5" y="123.6">60</text>
<text x="295.5" y="120.1">58</text>
<text x="132.8" y="127.2">61</text>
<text x="132.8" y="130.7">63</text>
<text x="145.6" y="127.2">62</text>
<text x="145.6" y="130.7">64</text>
<text x="282.8" y="127.2">61</text>
<text x="282.8" y="130.7">63</text>
<text x="295.5" y="127.2">62</text>
<text x="295.5" y="130.7">64</text>
</g>
<g font-size="3.2" fill="#00f">
<text x="325.9" y="190.7">1</text>
<text x="325.9" y="194.2">2</text>
<text x="329.4" y="192.4">1</text>
<text x="329.4" y="196">2</text>
<text x="45.5" y="208.5" transform="rotate(-90 45.5 208.5)">1</text>
<text x="49" y="208.5" transform="rotate(-90 49 208.5)">2</text>
<text x="52.6" y="208.5" transform="rotate(-90 52.6 208.5)">3</text>
<text x="56.1" y="208.5" transform="rotate(-90 56.1 208.5)">4</text>
<text x="59.6" y="208.5" transform="rotate(-90 59.6 208.5)">5</text>
<text x="63.1" y="208.5" transform="rotate(-90 63.1 208.5)">6</text>
<text x="66.7" y="208.5" transform="rotate(-90 66.7 208.5)">7</text>
<text x="70.2" y="208.5" transform="rotate(-90 70.2 208.5)">8</text>
<text x="73.7" y="208.5" transform="rotate(-90 73.7 208.5)">9</text>
<text x="172.5" y="208.5" transform="rotate(-90 172.5 208.5)">1</text>
<text x="176" y="208.5" transform="rotate(-90 176 208.5)">2</text>
<text x="179.6" y="208.5" transform="rotate(-90 179.6 208.5)">3</text>
<text x="183.1" y="208.5" transform="rotate(-90 183.1 208.5)">4</text>
<text x="186.6" y="208.5" transform="rotate(-90 186.6 208.5)">5</text>
<text x="190.1" y="208.5" transform="rotate(-90 190.1 208.5)">6</text>
<text x="193.7" y="208.5" transform="rotate(-90 193.7 208.5)">7</text>
<text x="197.2" y="208.5" transform="rotate(-90 197.2 208.5)">8</text>
<text x="200.7" y="208.5" transform="rotate(-90 200.7 208.5)">9</text>
<text x="47.3" y="215.7" transform="rotate(-90 47.3 215.7)">IN1</text>
<text x="50.8" y="215.7" transform="rotate(-90 50.8 215.7)">IN2</text>
<text x="54.3" y="215.7" transform="rotate(-90 54.3 215.7)">IN3</text>
<text x="57.9" y="215.7" transform="rotate(-90 57.9 215.7)">IN4</text>
<text x="61.4" y="215.7" transform="rotate(-90 61.4 215.7)">IN5</text>
<text x="64.9" y="215.7" transform="rotate(-90 64.9 215.7)">IN6</text>
<text x="68.4" y="215.7" transform="rotate(-90 68.4 215.7)">IN7</text>
<text x="72" y="215.7" transform="rotate(-90 72 215.7)">IN8</text>
<text x="75.5" y="214.3" transform="rotate(-90 75.5 214.3)">VS</text>
<text x="174.3" y="215.7" transform="rotate(-90 174.3 215.7)">IN1</text>
<text x="177.8" y="215.7" transform="rotate(-90 177.8 215.7)">IN2</text>
<text x="181.3" y="215.7" transform="rotate(-90 181.3 215.7)">IN3</text>
<text x="184.9" y="215.7" transform="rotate(-90 184.9 215.7)">IN4</text>
<text x="188.4" y="215.7" transform="rotate(-90 188.4 215.7)">IN5</text>
<text x="191.9" y="215.7" transform="rotate(-90 191.9 215.7)">IN6</text>
<text x="195.4" y="215.7" transform="rotate(-90 195.4 215.7)">IN7</text>
<text x="199" y="215.7" transform="rotate(-90 199 215.7)">IN8</text>
<text x="202.5" y="214.3" transform="rotate(-90 202.5 214.3)">VS</text>
<text x="47.3" y="228.5" transform="rotate(-90 47.3 228.5)">OUT1</text>
<text x="50.8" y="228.5" transform="rotate(-90 50.8 228.5)">OUT2</text>
<text x="54.3" y="228.5" transform="rotate(-90 54.3 228.5)">OUT3</text>
<text x="57.9" y="228.5" transform="rotate(-90 57.9 228.5)">OUT4</text>
<text x="61.4" y="228.5" transform="rotate(-90 61.4 228.5)">OUT5</text>
<text x="64.9" y="228.5" transform="rotate(-90 64.9 228.5)">OUT6</text>
<text x="68.4" y="228.5" transform="rotate(-90 68.4 228.5)">OUT7</text>
<text x="72" y="228.5" transform="rotate(-90 72 228.5)">OUT8</text>
<text x="174.3" y="228.5" transform="rotate(-90 174.3 228.5)">OUT1</text>
<text x="177.8" y="228.5" transform="rotate(-90 177.8 228.5)">OUT2</text>
<text x="181.3" y="228.5" transform="rotate(-90 181.3 228.5)">OUT3</text>
<text x="184.9" y="228.5" transform="rotate(-90 184.9 228.5)">OUT4</text>
<text x="188.4" y="228.5" transform="rotate(-90 188.4 228.5)">OUT5</text>
<text x="191.9" y="228.5" transform="rotate(-90 191.9 228.5)">OUT6</text>
<text x="195.4" y="228.5" transform="rotate(-90 195.4 228.5)">OUT7</text>
<text x="199" y="228.5" transform="rotate(-90 199 228.5)">OUT8</text>
<text x="45.5" y="234" transform="rotate(-90 45.5 234)">18</text>
<text x="49" y="234" transform="rotate(-90 49 234)">17</text>
<text x="52.6" y="234" transform="rotate(-90 52.6 234)">16</text>
<text x="56.1" y="234" transform="rotate(-90 56.1 234)">15</text>
<text x="59.6" y="234" transform="rotate(-90 59.6 234)">14</text>
<text x="63.1" y="234" transform="rotate(-90 63.1 234)">13</text>
<text x="66.7" y="234" transform="rotate(-90 66.7 234)">12</text>
<text x="70.2" y="234" transform="rotate(-90 70.2 234)">11</text>
<text x="172.5" y="234" transform="rotate(-90 172.5 234)">18</text>
<text x="176" y="234" transform="rotate(-90 176 234)">17</text>
<text x="179.6" y="234" transform="rotate(-90 179.6 234)">16</text>
<text x="183.1" y="234" transform="rotate(-90 183.1 234)">15</text>
<text x="186.6" y="234" transform="rotate(-90 186.6 234)">14</text>
<text x="190.1" y="234" transform="rotate(-90 190.1 234)">13</text>
<text x="193.7" y="234" transform="rotate(-90 193.7 234)">12</text>
<text x="197.2" y="234" transform="rotate(-90 197.2 234)">11</text>
<text x="15.4" y="243.6">3</text>
<text x="15.4" y="240.1">4</text>
<text x="18.9" y="245.4">AC</text>
<text x="18.9" y="241.8">AC</text>
<text x="31.4" y="241.8">+</text>
<text x="32.5" y="245.4">-</text>
<text x="35.5" y="240.1">1</text>
<text x="35.5" y="243.6">2</text>
<text x="142.4" y="243.6">3</text>
<text x="142.4" y="240.1">4</text>
<text x="145.9" y="245.4">AC</text>
<text x="145.9" y="241.8">AC</text>
<text x="158.4" y="241.8">+</text>
<text x="159.5" y="245.4">-</text>
<text x="162.5" y="240.1">1</text>
<text x="162.5" y="243.6">2</text>
<text x="38.5" y="257.9" transform="rotate(-90 38.5 257.9)">10</text>
<text x="42" y="257.9" transform="rotate(-90 42 257.9)">9</text>
<text x="45.5" y="257.9" transform="rotate(-90 45.5 257.9)">8</text>
<text x="49" y="257.9" transform="rotate(-90 49 257.9)">7</text>
<text x="52.6" y="257.9" transform="rotate(-90 52.6 257.9)">6</text>
<text x="56.1" y="257.9" transform="rotate(-90 56.1 257.9)">5</text>
<text x="59.6" y="257.9" transform="rotate(-90 59.6 257.9)">4</text>
<text x="63.1" y="257.9" transform="rotate(-90 63.1 257.9)">3</text>
<text x="66.7" y="257.9" transform="rotate(-90 66.7 257.9)">2</text>
<text x="70.2" y="257.9" transform="rotate(-90 70.2 257.9)">1</text>
<text x="165.5" y="257.9" transform="rotate(-90 165.5 257.9)">10</text>
<text x="169" y="257.9" transform="rotate(-90 169 257.9)">9</text>
<text x="172.5" y="257.9" transform="rotate(-90 172.5 257.9)">8</text>
<text x="176" y="257.9" transform="rotate(-90 176 257.9)">7</text>
<text x="179.6" y="257.9" transform="rotate(-90 179.6 257.9)">6</text>
<text x="183.1" y="257.9" transform="rotate(-90 183.1 257.9)">5</text>
<text x="186.6" y="257.9" transform="rotate(-90 186.6 257.9)">4</text>
<text x="190.1" y="257.9" transform="rotate(-90 190.1 257.9)">3</text>
<text x="193.7" y="257.9" transform="rotate(-90 193.7 257.9)">2</text>
<text x="197.2" y="257.9" transform="rotate(-90 197.2 257.9)">1</text>
<text x="40.2" y="263.4" transform="rotate(-90 40.2 263.4)">10</text>
<text x="43.7" y="261.4" transform="rotate(-90 43.7 261.4)">9</text>
<text x="47.3" y="261.4" transform="rotate(-90 47.3 261.4)">8</text>
<text x="50.8" y="261.4" transform="rotate(-90 50.8 261.4)">7</text>
<text x="54.3" y="261.4" transform="rotate(-90 54.3 261.4)">6</text>
<text x="57.9" y="261.4" transform="rotate(-90 57.9 261.4)">5</text>
<text x="61.4" y="261.4" transform="rotate(-90 61.4 261.4)">4</text>
<text x="64.9" y="261.4" transform="rotate(-90 64.9 261.4)">3</text>
<text x="68.4" y="261.4" transform="rotate(-90 68.4 261.4)">2</text>
<text x="72" y="261.4" transform="rotate(-90 72 261.4)">1</text>
<text x="167.2" y="263.4" transform="rotate(-90 167.2 263.4)">10</text>
<text x="170.7" y="261.4" transform="rotate(-90 170.7 261.4)">9</text>
<text x="174.3" y="261.4" transform="rotate(-90 174.3 261.4)">8</text>
<text x="177.8" y="261.4" transform="rotate(-90 177.8 261.4)">7</text>
<text x="181.3" y="261.4" transform="rotate(-90 181.3 261.4)">6</text>
<text x="184.9" y="261.4" transform="rotate(-90 184.9 261.4)">5</text>
<text x="188.4" y="261.4" transform="rotate(-90 188.4 261.4)">4</text>
<text x="191.9" y="261.4" transform="rotate(-90 191.9 261.4)">3</text>
<text x="195.4" y="261.4" transform="rotate(-90 195.4 261.4)">2</text>
<text x="199" y="261.4" transform="rotate(-90 199 261.4)">1</text>
</g>
<g font-size="3.2">
<text x="75.5" y="228.5" transform="rotate(-90 75.5 228.5)">GND</text>
<text x="202.5" y="228.5" transform="rotate(-90 202.5 228.5)">GND</text>
<text x="73.7" y="234" transform="rotate(-90 73.7 234)">10</text>
<text x="200.7" y="234" transform="rotate(-90 200.7 234)">10</text>
</g>
</svg>
